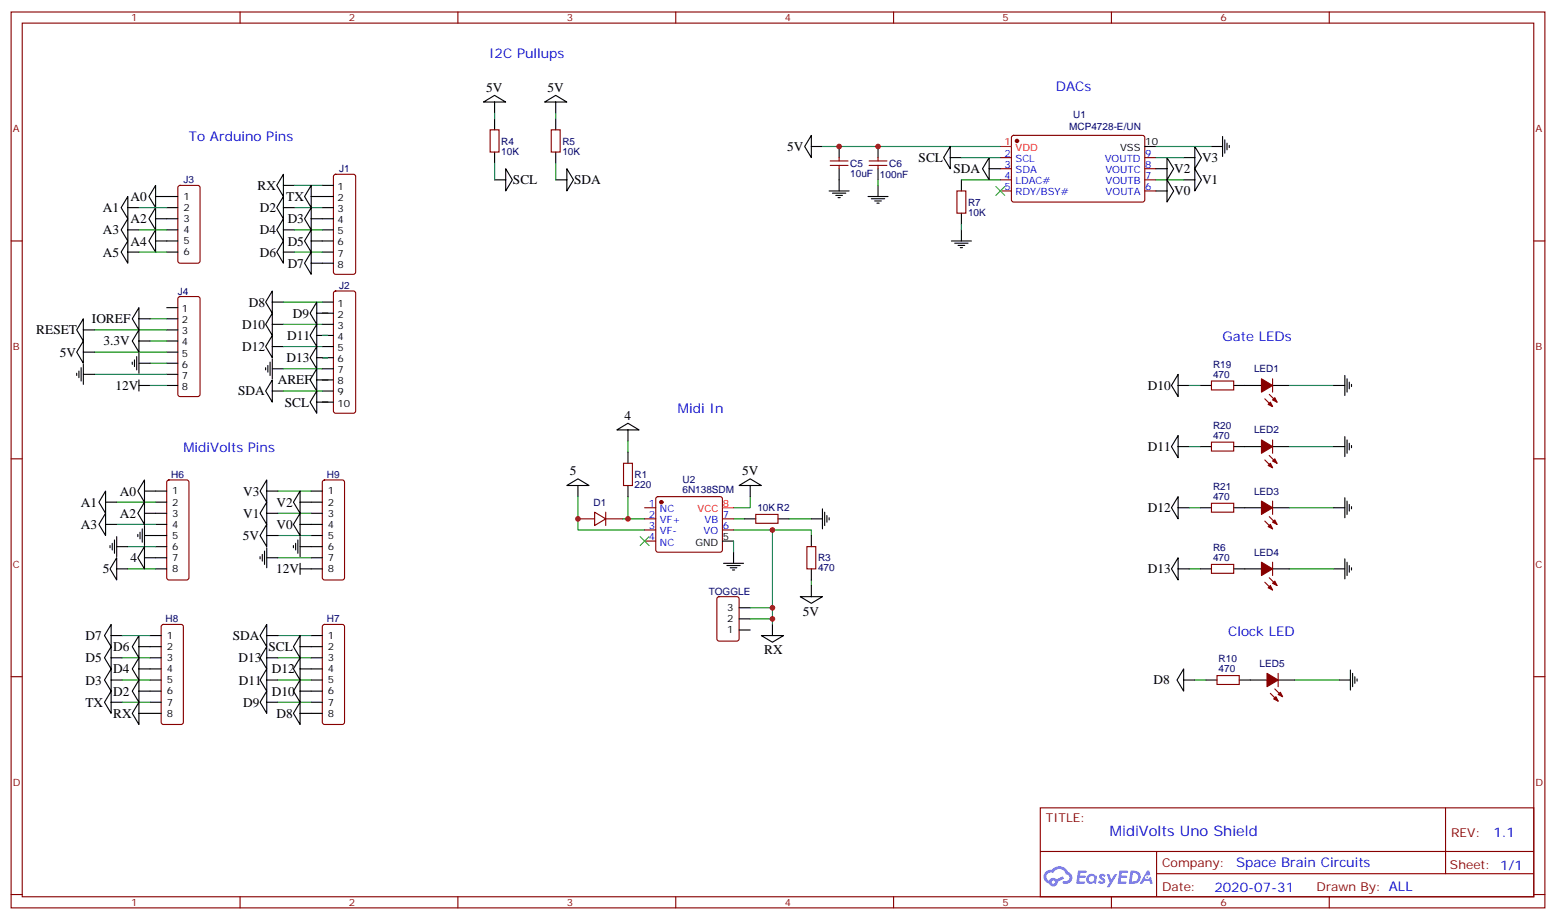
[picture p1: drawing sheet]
<svg xmlns="http://www.w3.org/2000/svg" width="494mm" height="292mm" viewBox="0 0 494 292" stroke-linecap="round" stroke-linejoin="round" font-family="sans-serif">
<g fill="none" stroke="#870000" stroke-width=".35">
<path d="M3.5 3.8h486.9v284.3h-486.9zM7.1 7.3h479.7v277.3h-479.7zM76.2 3.8v3.5M145.3 3.8v3.5M214.5 3.8v3.5M283.6 3.8v3.5M352.8 3.8v3.5M421.9 3.8v3.5M3.5 76.5h3.6M486.8 76.5h3.6M3.5 145.6h3.6M486.8 145.6h3.6"/>
<path d="M3.5 214.8h3.6M486.8 214.8h3.6M330.2 256.4h156.6v28.2h-156.6zM458.8 256.4v20.9M330.2 270.2h156.5M367.1 277.3h119.6M367.1 270.2v14.2M3.5 283.9h3.6M76.2 284.6v3.5M145.3 284.6v3.5M214.5 284.6v3.5M283.6 284.6v3.5"/>
<path d="M352.8 284.6v3.5M421.9 284.6v3.5M486.8 283.9h3.6"/>
</g>
<g fill="#5487ff">
<path d="M349.2 277.6a1.22 1.22 0 0 1 1.7 .2l-.4 .6a.47 .47 0 0 0-.3-.4 .47 .47 0 0 0-.5 .2l.1 .2a1.14 1.14 0 0 1 .8 1.8 1.14 1.14 0 0 1-1.9 0l-.2-.2 .5-.6 .7 .5a.29 .29 0 0 0 .3-.3 .29 .29 0 0 0-.2-.3 1.04 1.04 0 0 1-.6-1.7z"/>
<path d="M342.2 276.3h2.3l.4 .2-.2 .5-1.8 .1-.1 .8h1.5l.3 .4-.3 .4h-1.6l-.2 1.1h1.7l.2 .3-.2 .3-2.6 .1z"/>
<path d="M355.3 276.3l2.7 .2-.1 .5-1.8 .1-.2 .8h1.6l.3 .4-.4 .4h-1.6l-.1 1.1h1.7l.2 .3-.2 .3-2.7 .1z"/>
<path d="M364.1 276.3h.7l.3 1.3-.6 .3a.69 .69 0 0 0-1 .3 .69 .69 0 0 0 .4 .9 .69 .69 0 0 0 .9-.6l.5-.2 .6 2.2h-.8l-.3-.9h-1.7l-.5 .9h-.8z"/>
<path d="M351.3 277.4h.8l.6 1.8 1.1-1.8h.9l-2.6 4.2h-.8l.9-1.5z"/>
<path d="M358.9 276.3l-.6 4.2h1.3a2.11 2.11 0 0 0 2.5-2.1 2.11 2.11 0 0 0-2.5-2.1zM359.6 277.1a1.43 1.43 0 0 1 1.6 1.6 1.43 1.43 0 0 1-2 1.1z"/>
<path d="M345.2 277.9a1.54 1.54 0 0 0-.1 2.2 1.54 1.54 0 0 0 2.1 .1l.7 .3 .3-2.3-.6-.3a1.49 1.49 0 0 0-2.4 0zM345.4 278.9a.95 .95 0 0 1 1.9 0 .95 .95 0 0 1-1.9 0z"/>
<path d="M331.9 276.7a2.18 2.18 0 0 0 1.1 3.7 1.44 1.44 0 0 0 1.6 .9 1.44 1.44 0 0 0 1.2-1.4l2-1.1-.5-.7-1.9 1a1.47 1.47 0 0 0-2.4 .4 1.39 1.39 0 0 1-.7-1.9 1.39 1.39 0 0 1 2-.5 2.12 2.12 0 0 1 2.2-1.3 2.12 2.12 0 0 1 1.9 1.7 1.14 1.14 0 0 1 1 1.4 1.14 1.14 0 0 1-1.6 .7 .43 .43 0 0 0-.5 .4 .43 .43 0 0 0 .4 .5 1.98 1.98 0 0 0 2.5-1.2 1.98 1.98 0 0 0-1.2-2.6 3.1 3.1 0 0 0-5.3-.6l-.9 .1zM333.8 280a.55 .55 0 0 1 1.1 0 .55 .55 0 0 1-1.1 0z"/>
<circle cx="364.1" cy="278.4" r=".26"/>
</g>
<g fill="none" stroke="#870000" stroke-width=".35">
<path d="M56.7 59l.4-.2h5.7l.6 .5 .1 23.5-.5 .7h-5.9l-.6-.4-.1-23.6zM106.1 55.5l.4-.2h5.7l.5 .2 .2 .5v30.4l-.2 .5-.5 .2h-5.7l-.5-.3-.2-.4v-30.4zM155.6 41.2h2.8v7.1h-2.8zM175 41.2h2.8v7.1h-2.8zM263.5 52.5h5.7M263.5 51.1h5.7M266.3 50v1.1M266.3 52.5v1.1M275.9 52.5h5.6M275.9 51.1h5.6M278.7 50v1.1M278.7 52.5v1.1"/>
<path d="M317.5 50h3.5M317.5 53.6h3.5M317.5 57.1h3.5M321.3 43.2l.4-.2h41.2l.5 .7-.1 20-.6 .4h-41.2l-.5-.7v-19.7zM363.4 50h3.5M363.4 53.6h3.5M363.4 57.1h3.5M303.7 60.6h2.9v7.1h-2.9zM317.5 60.6h3.5M363.4 60.6h3.5M56.7 94.3l.4-.2h5.7l.5 .2 .2 .5v30.4l-.2 .5-.5 .2h-5.7l-.4-.3-.3-.4v-30.4zM106.1 92.6l.4-.2h5.7l.5 .2 .2 .5v37.4l-.2 .5-.5 .2h-5.7l-.5-.3-.2-.4v-37.4z"/>
<path d="M384.5 120.9h7.1v2.9h-7.1zM401.5 126.6l2.4 2.4M402.9 125.2l2.4 2.4M403.9 120.2v4.3M403.9 139.6v4.3M53.2 152.5l.4-.2h5.7l.5 .2 .2 .5v30.4l-.3 .5-.4 .2h-5.7l-.5-.3-.2-.4v-30.4zM102.5 152.5l.5-.2h5.7l.5 .2 .2 .5v30.4l-.3 .5-.4 .2h-5.7l-.5-.3-.2-.4v-30.4zM197.9 147h2.8v7.1h-2.8zM208.4 157.8l.4-.2h19.8l.5 .2 .2 .5v16.3l-.2 .5-.5 .2h-19.8l-.5-.3-.2-.4v-16.3zM384.5 159.7h7.1v2.9h-7.1zM384.5 140.3h7.1v2.9h-7.1zM401.5 146l2.4 2.4"/>
<path d="M402.9 144.6l2.4 2.4M403.9 159v4.3M183.4 164.7h5.3M188.7 162.6l3.6 2.1-3.6 2.1zM192.3 162.6v4.2M192.3 164.7h5.3M204.6 164.7h3.5M204.6 161.1h3.5M204.6 168.2h3.5M204.6 171.7h3.5M229.3 164.7h3.5M229.3 168.2h3.5"/>
<path d="M239.9 163.3h7v2.8h-7zM256.1 173.5h2.8v7.1h-2.8zM384.5 179.1h7.1v2.9h-7.1zM401.5 165.4l2.4 2.5M402.9 164l2.4 2.4M403.9 178.4v4.3M51.4 198.4l.5-.2h5.6l.5 .2 .2 .5v30.3l-.2 .5-.5 .2h-5.6l-.5-.2-.2-.5v-30.3zM102.5 198.4l.5-.2h5.7l.5 .2 .2 .5v30.3l-.3 .5-.4 .2h-5.7l-.5-.2-.2-.5v-30.3zM227.8 189.6l.4-.2h5.7l.6 .4 .1 13-.5 .6-5.9 .1-.6-.5-.1-12.9zM401.5 184.8l2.4 2.5M402.9 183.4l2.4 2.4M386.3 214.4h7v2.8h-7z"/>
<path d="M404.6 218.7l2.5 2.4M405.7 213.7v4.2M403.2 220.1l2.5 2.4"/>
</g>
<g fill="none" stroke="#000" stroke-width=".35">
<path d="M153.5 32.4l3.5-2.1 3.5 2.1zM157 32.4v3.5M157 37.7v3.5M172.9 32.4l3.5-2.1 3.5 2.1zM176.4 32.4v3.5M176.4 37.7v3.5M49.4 58.8v7.1l-2.1-3.5zM90 55.3v7.1l-2.2-3.6zM90 58.8h3.5M98.8 58.8v7.1l-2.1-3.5zM102.3 58.8h3.5M157 48.3v3.5"/>
<path d="M157 57.1h3.5M160.5 53.6l2.1 3.5-2.1 3.5zM176.4 57.1h3.5M176.4 48.3v3.5M179.9 53.6l2.1 3.5-2.1 3.5zM257.5 43v7l-2.1-3.5zM257.5 46.5h3.6M266.3 46.5v3.5M266.3 53.6v7M278.7 46.5v3.5M278.7 53.6v3.5M278.7 58.8v3.6"/>
<path d="M301.6 46.5v7.1l-2.1-3.6zM301.6 50h3.6M305.2 57.1v3.5M314 50v7.1l-2.1-3.5zM314 53.6h3.5M363.4 46.5h3.5M366.9 53.6h3.5M370.4 57.1l2.1 3.5-2.1 3.5zM370.4 50l2.1 3.6-2.1 3.5zM375.7 57.1h3.5M375.7 50h3.5M379.2 53.6l2.2 3.5-2.2 3.5z"/>
<path d="M379.2 46.5l2.2 3.5-2.2 3.6zM384.5 46.5h3.6M388.1 43.3v6.4M388.8 44.4v4.2M389.5 45.4v2.2M390.2 46.1v.7M40.6 62.4v7l-2.1-3.5zM40.6 69.4v7.1l-2.1-3.5zM40.6 76.5v7l-2.1-3.5zM40.6 65.9h3.5M40.6 73h3.5M49.4 65.9v7.1l-2.1-3.6z"/>
<path d="M49.4 73v7l-2.1-3.5zM49.4 62.4h7M49.4 69.4h7M49.4 76.5h7M52.9 65.9h3.5M52.9 73h3.5M90 62.4v7l-2.2-3.5zM90 69.4v7.1l-2.2-3.5zM90 76.5v7l-2.2-3.5zM90 65.9h3.5M90 73h3.5M98.8 65.9v7.1l-2.1-3.6z"/>
<path d="M98.8 73v7l-2.1-3.5zM98.8 62.4h7M98.8 69.4h7M98.8 76.5h7M102.3 65.9h3.5M102.3 73h3.5M263.2 60.6h6.3M264.2 61.3h4.3M265.3 62h2.1M266 62.7h.7M275.5 62.4h6.4M276.6 63.1h4.2"/>
<path d="M277.6 63.8h2.2M278.3 64.5h.7M302 76.5h6.3M303 77.2h4.3M304.1 77.9h2.1M304.8 78.6h.7M305.2 67.7v3.5M305.2 73v3.5M366.9 60.6h3.5M40.6 80h3.5M44.1 97.6v7.1l-2.1-3.5zM52.9 80h3.5"/>
<path d="M52.9 97.6h3.5M86.4 92.4v7l-2.1-3.5zM86.4 99.4v7.1l-2.1-3.6zM86.4 95.9h3.6M90 80h3.5M98.8 80v7.1l-2.1-3.6zM98.8 83.5h7M100.5 95.9v7l-2.1-3.5zM100.5 99.4h5.3M102.3 80h3.5M102.3 95.9h3.5M24.3 118.5v.7"/>
<path d="M25 117.8v2.1M25.8 116.7v4.2M26.5 108.2v7.1l-2.2-3.5zM26.5 101.2v7l-2.2-3.5zM26.5 104.7h3.5M26.5 111.8h3.5M26.5 118.8h3.5M26.5 115.6v6.4M42 114.9v.7M42.7 114.2v2.1M43.4 113.2v4.2M44.1 104.7v7.1l-2.1-3.6z"/>
<path d="M44.1 101.2h3.5M44.1 108.2h3.5M44.1 115.3h3.5M44.1 112.1v6.4M52.9 101.2h3.5M52.9 104.7h3.5M52.9 108.2h3.5M52.9 111.8h3.5M52.9 115.3h3.5M52.9 118.8h3.5M84.3 116.7v.7M85 116v2.1"/>
<path d="M85.7 114.9v4.3M86.4 106.5v7l-2.1-3.5zM86.4 102.9h3.6M86.4 110h3.6M86.4 117.1h3.6M86.4 113.9v6.3M100.5 102.9v7.1l-2.1-3.5zM100.5 110v7.1l-2.1-3.6zM100.5 117.1v7l-2.1-3.5zM100.5 106.5h5.3M100.5 113.5h5.3M102.3 102.9h3.5"/>
<path d="M102.3 110h3.5M102.3 117.1h3.5M373.9 118.8v7.1l-2.1-3.6zM426.9 119.2v6.3M44.1 122.3h3.5M44.1 120.6v3.5M52.9 122.3h3.5M86.4 120.6v7l-2.1-3.5zM86.4 124.1h3.6M100.5 124.1v7.1l-2.1-3.6zM100.5 120.6h5.3M100.5 127.6h5.3"/>
<path d="M102.3 124.1h3.5M195.8 136.5l3.5-2.2 3.5 2.2zM199.3 136.5v3.5M373.9 138.2v7.1l-2.1-3.6zM373.9 122.3h3.6M381 122.3h3.5M391.6 122.3h8.8M403.9 122.3h5.3M423.3 122.3h3.6M426.9 138.6v6.3M427.6 120.2v4.3M427.6 139.6v4.3"/>
<path d="M428.3 121.3v2.1M429 122v.7M33.5 155.9v7l-2.1-3.5zM33.5 159.4h3.5M45.9 152.3v7.1l-2.2-3.5zM45.9 159.4v7l-2.2-3.5zM45.9 155.9h7M49.4 159.4h3.5M84.7 159.4v7l-2.2-3.5zM84.7 152.3v7.1l-2.2-3.5zM84.7 155.9h3.5M95.2 155.9v7l-2.1-3.5z"/>
<path d="M95.2 159.4h7.1M98.8 155.9h3.5M179.9 154.1l3.5-2.1 3.6 2.1zM183.4 154.1v3.5M199.3 143.5v3.5M199.3 154.1v3.5M234.6 154.1l3.5-2.1 3.6 2.1zM238.1 154.1v3.5M373.9 157.6v7.1l-2.1-3.6zM373.9 141.7h3.6M381 141.7h3.5M391.6 141.7h8.8"/>
<path d="M403.9 141.7h5.3M423.3 141.7h3.6M426.9 158v6.3M427.6 159v4.3M428.3 140.7v2.1M429 141.4v.7M33.5 162.9v7.1l-2.1-3.6zM33.5 166.4h3.5M34.9 173.1v.7M35.6 172.4v2.2M36.3 171.4v4.2M37 177v7.1l-2.1-3.5z"/>
<path d="M37 173.5h3.6M37 170.3v6.4M43.7 169.6v.7M44.4 168.9v2.1M45.2 167.9v4.2M45.9 173.5v7.1l-2.2-3.6zM45.9 162.9h7M45.9 170h7M45.9 177h7M45.9 166.8v6.3M49.4 166.4h3.5M49.4 173.5h3.5"/>
<path d="M82.5 176.7v.7M83.3 176v2.1M84 174.9v4.2M84.7 166.4v7.1l-2.2-3.5zM84.7 162.9h3.5M84.7 170h3.5M84.7 177h3.5M84.7 173.8v6.4M93.1 173.1v.7M93.8 172.4v2.2M94.5 171.4v4.2M95.2 162.9v7.1l-2.1-3.6z"/>
<path d="M95.2 166.4h7.1M95.2 173.5h7.1M95.2 170.3v6.4M95.2 178.8v3.5M98.8 162.9h3.5M98.8 170h3.5M98.8 177h3.5M229.3 171.7h3.5M229.7 178.8h6.3M230.7 179.5h4.2M232.8 175.3v3.5M236.4 164.7h3.5"/>
<path d="M246.9 164.7h3.6M257.5 170v3.5M257.5 164.7h3.6M261.1 161.5v6.4M261.8 162.6v4.2M262.5 163.6v2.1M263.2 164.3v.7M373.9 177v7.1l-2.1-3.5zM373.9 161.1h3.6M381 161.1h3.5M391.6 161.1h8.8M403.9 161.1h5.3"/>
<path d="M423.3 161.1h3.6M426.9 177.4v6.3M427.6 178.4v4.3M428.3 160.1v2.1M428.3 179.5v2.1M429 160.8v.7M35.3 198.2v7l-2.1-3.5zM37 180.6h3.6M49.4 180.6h3.5M84.7 198.2v7l-2.2-3.5zM95.2 180.6h7.1M231.8 180.2h2.1"/>
<path d="M232.5 180.9h.7M234.6 192.9h3.5M234.6 200h3.5M234.6 196.4h3.5M245.2 198.2v3.5M254 189.4h7.1l-3.6 2.1zM257.5 180.6v3.5M257.5 185.8v3.6M373.9 180.6h3.6M381 180.6h3.5M391.6 180.6h8.8M403.9 180.6h5.3"/>
<path d="M423.3 180.6h3.6M429 180.2v.7M35.3 219.4v7l-2.1-3.5zM35.3 212.3v7.1l-2.1-3.6zM35.3 205.2v7.1l-2.1-3.5zM35.3 201.7h3.5M35.3 208.8h3.5M35.3 215.8h3.5M44.1 215.8v7.1l-2.1-3.5zM44.1 208.8v7l-2.1-3.5zM44.1 201.7v7.1l-2.1-3.6zM44.1 205.2h7.1"/>
<path d="M44.1 212.3h7.1M44.1 219.4h7.1M47.6 201.7h3.6M47.6 208.8h3.6M47.6 215.8h3.6M84.7 219.4v7l-2.2-3.5zM84.7 212.3v7.1l-2.2-3.6zM84.7 205.2v7.1l-2.2-3.5zM84.7 201.7h3.5M84.7 208.8h3.5M84.7 215.8h3.5M95.2 215.8v7.1l-2.1-3.5z"/>
<path d="M95.2 208.8v7l-2.1-3.5zM95.2 201.7v7.1l-2.1-3.6zM95.2 205.2h7.1M95.2 212.3h7.1M95.2 219.4h7.1M98.8 201.7h3.5M98.8 208.8h3.5M98.8 215.8h3.5M241.7 201.7h7l-3.5 2.1zM375.7 212.3v7.1l-2.1-3.6zM375.7 215.8h3.5M382.8 215.8h3.5"/>
<path d="M393.3 215.8h8.9M405.7 215.8h5.3M425.1 215.8h3.5M428.6 212.7v6.3M429.3 213.7v4.2M430 214.8v2.1M430.7 215.5v.7M35.3 222.9h3.5M44.1 222.9v7l-2.1-3.5zM44.1 226.4h7.1M47.6 222.9h3.6M84.7 222.9h3.5"/>
<path d="M95.2 222.9v7l-2.1-3.5zM95.2 226.4h7.1M98.8 222.9h3.5"/>
</g>
<g fill="none" stroke="#008700" stroke-width=".35">
<path d="M157 35.9v1.8M176.4 35.9v1.8M93.5 58.8h8.8M157 51.8v5.3M176.4 51.8v5.3M261.1 46.5h56.4M278.7 57.1v1.7M305.2 50h12.3M305.2 57.1h12.3M366.9 46.5h17.6M366.9 50h8.8M366.9 57.1h8.8"/>
<path d="M44.1 65.9h8.8M44.1 73h8.8M93.5 65.9h8.8M93.5 73h8.8M305.2 71.2v1.8M44.1 80h8.8M90 95.9h12.3M93.5 80h8.8M102.3 99.4h1.8M30 118.8h22.9M30 111.8h22.9M30 104.7h22.9"/>
<path d="M47.6 115.3h5.3M47.6 108.2h5.3M47.6 101.2h5.3M90 102.9h12.3M90 110h12.3M90 117.1h12.3M102.3 113.5h1.8M102.3 106.5h1.8M47.6 122.3h5.3M90 124.1h12.3M102.3 120.6h1.8M102.3 127.6h1.8"/>
<path d="M199.3 140v3.5M377.5 122.3h3.5M409.2 122.3h14.1M37 159.4h12.4M88.2 155.9h10.6M183.4 157.6v10.6h21.2M199.3 157.6v7.1M238.1 157.6v3.5h-5.3M377.5 141.7h3.5M409.2 141.7h14.1M37 166.4h12.4M40.6 173.5h8.8"/>
<path d="M88.2 162.9h10.6M88.2 177h10.6M88.2 170h10.6M197.6 164.7h7M232.8 168.2h24.7v1.8M232.8 164.7h3.6M232.8 171.7v3.6M245.2 168.2v24.7h-7.1M250.5 164.7h7M377.5 161.1h3.5M409.2 161.1h14.1M40.6 180.6h8.8"/>
<path d="M238.1 196.4h7.1v1.8M245.2 192.9v3.5M257.5 184.1v1.7M377.5 180.6h3.5M409.2 180.6h14.1M38.8 215.8h8.8M38.8 208.8h8.8M38.8 201.7h8.8M88.2 215.8h10.6M88.2 208.8h10.6M88.2 201.7h10.6M379.2 215.8h3.6"/>
<path d="M411 215.8h14.1M38.8 222.9h8.8M88.2 222.9h10.6"/>
</g>
<g fill="#870000" stroke="#870000" stroke-width=".35">
<path d="M400.4 159l3.5 2.1-3.5 2.2z"/>
<path d="M403.9 165.7l.7-.7 .7 1.4z"/>
<path d="M402.5 167.1l.7-.7 .7 1.5z"/>
<path d="M400.4 139.6l3.5 2.1-3.5 2.2z"/>
<path d="M403.9 146.3l.7-.7 .7 1.4z"/>
<path d="M402.5 147.7l.7-.7 .7 1.4z"/>
<path d="M400.4 120.2l3.5 2.1-3.5 2.2z"/>
<path d="M403.9 126.9l.7-.7 .7 1.4z"/>
<path d="M402.5 128.3l.7-.7 .7 1.4z"/>
<path d="M402.2 213.7l3.5 2.1-3.5 2.1z"/>
<path d="M405.7 220.4l.7-.7 .7 1.4z"/>
<path d="M404.3 221.8l.7-.7 .7 1.4z"/>
<path d="M400.4 178.4l3.5 2.2-3.5 2.1z"/>
<path d="M404.6 184.4l.7 1.4-1.4-.7z"/>
<path d="M402.5 186.5l.7-.7 .7 1.5z"/>
<circle cx="209.9" cy="159.4" r=".53"/>
<circle cx="322.8" cy="44.7" r=".53"/>
</g>
<path d="M317.5 46.5h3.5M229.3 161.1h3.5" fill="none" stroke="#f00" stroke-width=".35"/>
<path d="M316.1 59.2l2.8 2.8M318.9 59.2l-2.8 2.8M203.2 170.3l2.8 2.8M206 170.3l-2.8 2.8" fill="none" stroke="#3c3" stroke-width=".35"/>
<g fill="#c00">
<circle cx="278.7" cy="46.5" r=".88"/>
<circle cx="266.3" cy="46.5" r=".88"/>
<circle cx="245.2" cy="196.4" r=".88"/>
<circle cx="245.2" cy="192.9" r=".88"/>
<circle cx="245.2" cy="168.2" r=".88"/>
<circle cx="199.3" cy="164.7" r=".88"/>
<circle cx="183.4" cy="164.7" r=".88"/>
</g>
<text font-size="4.6" fill="#00f" x="352.3" y="265.4">MidiVolts Uno Shield</text>
<g font-size="4.2" fill="#00f">
<text x="155.2" y="18.3">I2C Pullups</text>
<text x="335.1" y="28.9">DACs</text>
<text x="60" y="44.7">To Arduino Pins</text>
<text x="388.1" y="108.2">Gate LEDs</text>
<text x="215.2" y="131.2">Midi In</text>
<text x="58.2" y="143.5">MidiVolts Pins</text>
<text x="389.8" y="201.7">Clock LED</text>
<text x="474" y="265.7">1.1</text>
<text x="392.4" y="275.2">Space Brain Circuits</text>
<text x="385.5" y="283">2020-07-31</text>
</g>
<g font-size="4.2">
<text x="154.3" y="29.2">5V</text>
<text x="173.7" y="29.2">5V</text>
<text x="249.8" y="47.9">5V</text>
<text x="291.6" y="51.5">SCL</text>
<text x="381.5" y="51.5">V3</text>
<text x="162.8" y="58.5">SCL</text>
<text x="182.2" y="58.5">SDA</text>
<text x="302.6" y="55">SDA</text>
<text x="372.7" y="55">V2</text>
<text x="381.5" y="58.5">V1</text>
<text x="41.5" y="63.8">A0</text>
<text x="81.8" y="60.3">RX</text>
<text x="90.8" y="63.8">TX</text>
<text x="372.7" y="62">V0</text>
<text x="32.6" y="67.3">A1</text>
<text x="41.5" y="70.9">A2</text>
<text x="82.5" y="67.3">D2</text>
<text x="91.3" y="70.9">D3</text>
<text x="32.6" y="74.4">A3</text>
<text x="41.5" y="77.9">A4</text>
<text x="82.5" y="74.4">D4</text>
<text x="91.3" y="77.9">D5</text>
<text x="32.6" y="81.4">A5</text>
<text x="82.5" y="81.5">D6</text>
<text x="91.3" y="85">D7</text>
<text x="79" y="97.3">D8</text>
<text x="92.9" y="100.8">D9</text>
<text x="11.5" y="106.1">RESET</text>
<text x="29.2" y="102.6">IOREF</text>
<text x="76.8" y="104.4">D10</text>
<text x="91.1" y="107.9">D11</text>
<text x="19" y="113.2">5V</text>
<text x="32.8" y="109.6">3.3V</text>
<text x="76.8" y="111.4">D12</text>
<text x="91" y="115">D13</text>
<text x="36.6" y="123.8">12V</text>
<text x="75.6" y="125.5">SDA</text>
<text x="88.2" y="122">AREF</text>
<text x="364.4" y="123.8">D10</text>
<text x="90.4" y="129">SCL</text>
<text x="198.3" y="133.2">4</text>
<text x="364.4" y="143.2">D11</text>
<text x="180.9" y="150.9">5</text>
<text x="235.5" y="150.9">5V</text>
<text x="25.7" y="160.8">A1</text>
<text x="38.1" y="157.3">A0</text>
<text x="77.2" y="157.3">V3</text>
<text x="87.8" y="160.8">V2</text>
<text x="25.7" y="167.9">A3</text>
<text x="38.1" y="164.3">A2</text>
<text x="77.2" y="164.3">V1</text>
<text x="87.8" y="167.8">V0</text>
<text x="364.4" y="162.6">D12</text>
<text x="77.1" y="171.4">5V</text>
<text x="41.5" y="178.5">4</text>
<text x="32.6" y="182">5</text>
<text x="87.7" y="182">12V</text>
<text x="364.4" y="182">D13</text>
<text x="254.8" y="195.4">5V</text>
<text x="27.1" y="203.2">D7</text>
<text x="73.9" y="203.2">SDA</text>
<text x="35.9" y="206.7">D6</text>
<text x="85.2" y="206.7">SCL</text>
<text x="242.5" y="207.7">RX</text>
<text x="27.1" y="210.2">D5</text>
<text x="35.9" y="213.7">D4</text>
<text x="75.7" y="210.2">D13</text>
<text x="86.3" y="213.7">D12</text>
<text x="27.1" y="217.3">D3</text>
<text x="35.9" y="220.8">D2</text>
<text x="75.8" y="217.3">D11</text>
<text x="86.3" y="220.8">D10</text>
<text x="366.1" y="217.2">D8</text>
<text x="27.1" y="224.3">TX</text>
<text x="35.9" y="227.8">RX</text>
<text x="77.2" y="224.3">D9</text>
<text x="87.8" y="227.8">D8</text>
</g>
<g font-size="3.9" fill="#800">
<text x="332" y="261">TITLE:</text>
<text x="460.6" y="265.7">REV:</text>
<text x="368.9" y="275.2">Company:</text>
<text x="460.2" y="275.8">Sheet: 1/1</text>
<text x="368.9" y="282.9">Date:</text>
<text x="417.9" y="282.9">Drawn By: ALL</text>
</g>
<g font-size="3.2" fill="#800">
<text x="41.6" y="6.8">1</text>
<text x="110.8" y="6.8">2</text>
<text x="179.9" y="6.8">3</text>
<text x="249.1" y="6.8">4</text>
<text x="318.2" y="6.8">5</text>
<text x="387.3" y="6.8">6</text>
<text x="4.1" y="41.9">A</text>
<text x="487.4" y="41.9">A</text>
<text x="4.1" y="111.1">B</text>
<text x="487.4" y="111.1">B</text>
<text x="4.1" y="180.2">C</text>
<text x="487.4" y="180.2">C</text>
<text x="4.1" y="249.3">D</text>
<text x="487.4" y="249.3">D</text>
<text x="41.6" y="287.6">1</text>
<text x="110.8" y="287.6">2</text>
<text x="179.9" y="287.6">3</text>
<text x="249.1" y="287.6">4</text>
<text x="318.2" y="287.6">5</text>
<text x="387.3" y="287.6">6</text>
</g>
<g font-size="3.2" fill="#000080">
<text x="339.4" y="41.2">MCP4728-E/UN</text>
<text x="340.7" y="37.4">U1</text>
<text x="159.1" y="45.9">R4</text>
<text x="178.5" y="45.9">R5</text>
<text x="159.1" y="49.1">10K</text>
<text x="178.5" y="49.1">10K</text>
<text x="269.9" y="53">C5</text>
<text x="282.2" y="52.9">C6</text>
<text x="58.2" y="58.2">J3</text>
<text x="107.6" y="54.7">J1</text>
<text x="269.9" y="56.1">10uF</text>
<text x="279.3" y="56.5">100nF</text>
<text x="307.3" y="65.3">R7</text>
<text x="307.3" y="68.4">10K</text>
<text x="56.5" y="93.5">J4</text>
<text x="107.6" y="91.7">J2</text>
<text x="385" y="119.9">470</text>
<text x="385" y="116.8">R19</text>
<text x="398.1" y="118.2">LED1</text>
<text x="385" y="136.1">R20</text>
<text x="398.1" y="137.6">LED2</text>
<text x="385" y="139.3">470</text>
<text x="54.3" y="151.6">H6</text>
<text x="103.7" y="151.7">H9</text>
<text x="201.4" y="154.9">220</text>
<text x="201.4" y="151.7">R1</text>
<text x="216.6" y="153.2">U2</text>
<text x="385" y="155.5">R21</text>
<text x="188.4" y="160.5">D1</text>
<text x="216.6" y="156.5">6N138SDM</text>
<text x="385" y="158.7">470</text>
<text x="398.1" y="157">LED3</text>
<text x="240.4" y="162.2">10K R2</text>
<text x="259.6" y="178.2">R3</text>
<text x="385" y="178.1">470</text>
<text x="385" y="174.9">R6</text>
<text x="398.1" y="176.4">LED4</text>
<text x="259.6" y="181.4">470</text>
<text x="224.9" y="188.7">TOGGLE</text>
<text x="52.6" y="197.5">H8</text>
<text x="103.7" y="197.5">H7</text>
<text x="386.8" y="213.4">470</text>
<text x="386.8" y="210.2">R10</text>
<text x="399.8" y="211.7">LED5</text>
</g>
<g font-size="3.2" fill="#f00">
<text x="318.8" y="46.1">1</text>
<text x="322.3" y="47.9">VDD</text>
<text x="229.5" y="160.8">8</text>
<text x="221.4" y="162.6">VCC</text>
</g>
<g font-size="3.2">
<text x="355.6" y="47.9">VSS</text>
<text x="363.5" y="46.1">10</text>
<text x="58.2" y="63.4">1</text>
<text x="107.1" y="60.3">1</text>
<text x="107.1" y="63.8">2</text>
<text x="58.2" y="67">2</text>
<text x="58.2" y="70.5">3</text>
<text x="107.1" y="67.3">3</text>
<text x="107.1" y="70.8">4</text>
<text x="58.2" y="74">4</text>
<text x="58.2" y="77.5">5</text>
<text x="107.1" y="74.4">5</text>
<text x="107.1" y="77.9">6</text>
<text x="58.2" y="81.1">6</text>
<text x="107.1" y="81.4">7</text>
<text x="107.1" y="84.9">8</text>
<text x="57.7" y="99.1">1</text>
<text x="107.1" y="97.3">1</text>
<text x="107.1" y="100.8">2</text>
<text x="57.7" y="102.6">2</text>
<text x="57.7" y="106.1">3</text>
<text x="107.1" y="104.4">3</text>
<text x="107.1" y="107.9">4</text>
<text x="57.7" y="109.6">4</text>
<text x="57.7" y="113.2">5</text>
<text x="107.1" y="111.4">5</text>
<text x="57.7" y="116.7">6</text>
<text x="107.1" y="114.9">6</text>
<text x="107.1" y="118.5">7</text>
<text x="57.7" y="120.2">7</text>
<text x="57.7" y="123.8">8</text>
<text x="107.1" y="122">8</text>
<text x="107.1" y="125.5">9</text>
<text x="107.1" y="129">10</text>
<text x="54.7" y="156.9">1</text>
<text x="54.7" y="160.4">2</text>
<text x="104.1" y="156.9">1</text>
<text x="104.1" y="160.4">2</text>
<text x="54.7" y="164">3</text>
<text x="54.7" y="167.5">4</text>
<text x="104.1" y="164">3</text>
<text x="104.1" y="167.5">4</text>
<text x="54.7" y="171">5</text>
<text x="104.1" y="171">5</text>
<text x="220.7" y="173.1">GND</text>
<text x="229.5" y="171.4">5</text>
<text x="54.7" y="174.6">6</text>
<text x="54.7" y="178.1">7</text>
<text x="104.1" y="174.6">6</text>
<text x="104.1" y="178.1">7</text>
<text x="54.7" y="181.6">8</text>
<text x="104.1" y="181.6">8</text>
<text x="230.8" y="194">3</text>
<text x="230.8" y="197.5">2</text>
<text x="52.9" y="202.8">1</text>
<text x="104.1" y="202.8">1</text>
<text x="230.8" y="201">1</text>
<text x="52.9" y="206.3">2</text>
<text x="52.9" y="209.8">3</text>
<text x="104.1" y="206.3">2</text>
<text x="104.1" y="209.8">3</text>
<text x="52.9" y="213.4">4</text>
<text x="104.1" y="213.4">4</text>
<text x="52.9" y="216.9">5</text>
<text x="52.9" y="220.4">6</text>
<text x="104.1" y="216.9">5</text>
<text x="104.1" y="220.4">6</text>
<text x="52.9" y="223.9">7</text>
<text x="52.9" y="227.5">8</text>
<text x="104.1" y="223.9">7</text>
<text x="104.1" y="227.5">8</text>
</g>
<g font-size="3.2" fill="#00f">
<text x="318.8" y="49.7">2</text>
<text x="318.8" y="53.2">3</text>
<text x="322.3" y="51.4">SCL</text>
<text x="350.7" y="51.4">VOUTD</text>
<text x="363.5" y="53.2">8</text>
<text x="363.5" y="49.7">9</text>
<text x="318.8" y="56.7">4</text>
<text x="322.3" y="55">SDA</text>
<text x="322.3" y="58.5">LDAC#</text>
<text x="350.9" y="55">VOUTC</text>
<text x="350.9" y="58.5">VOUTB</text>
<text x="363.5" y="56.7">7</text>
<text x="318.8" y="60.3">5</text>
<text x="322.3" y="62">RDY/BSY#</text>
<text x="350.9" y="62">VOUTA</text>
<text x="363.5" y="60.3">6</text>
<text x="205.9" y="160.8">1</text>
<text x="205.9" y="164.3">2</text>
<text x="205.9" y="167.9">3</text>
<text x="209.4" y="162.6">NC</text>
<text x="209.4" y="166.1">VF+</text>
<text x="223.7" y="166.1">VB</text>
<text x="229.5" y="167.9">6</text>
<text x="229.5" y="164.3">7</text>
<text x="205.9" y="171.4">4</text>
<text x="209.4" y="169.6">VF-</text>
<text x="209.4" y="173.1">NC</text>
<text x="223.3" y="169.6">VO</text>
</g>
</svg>
